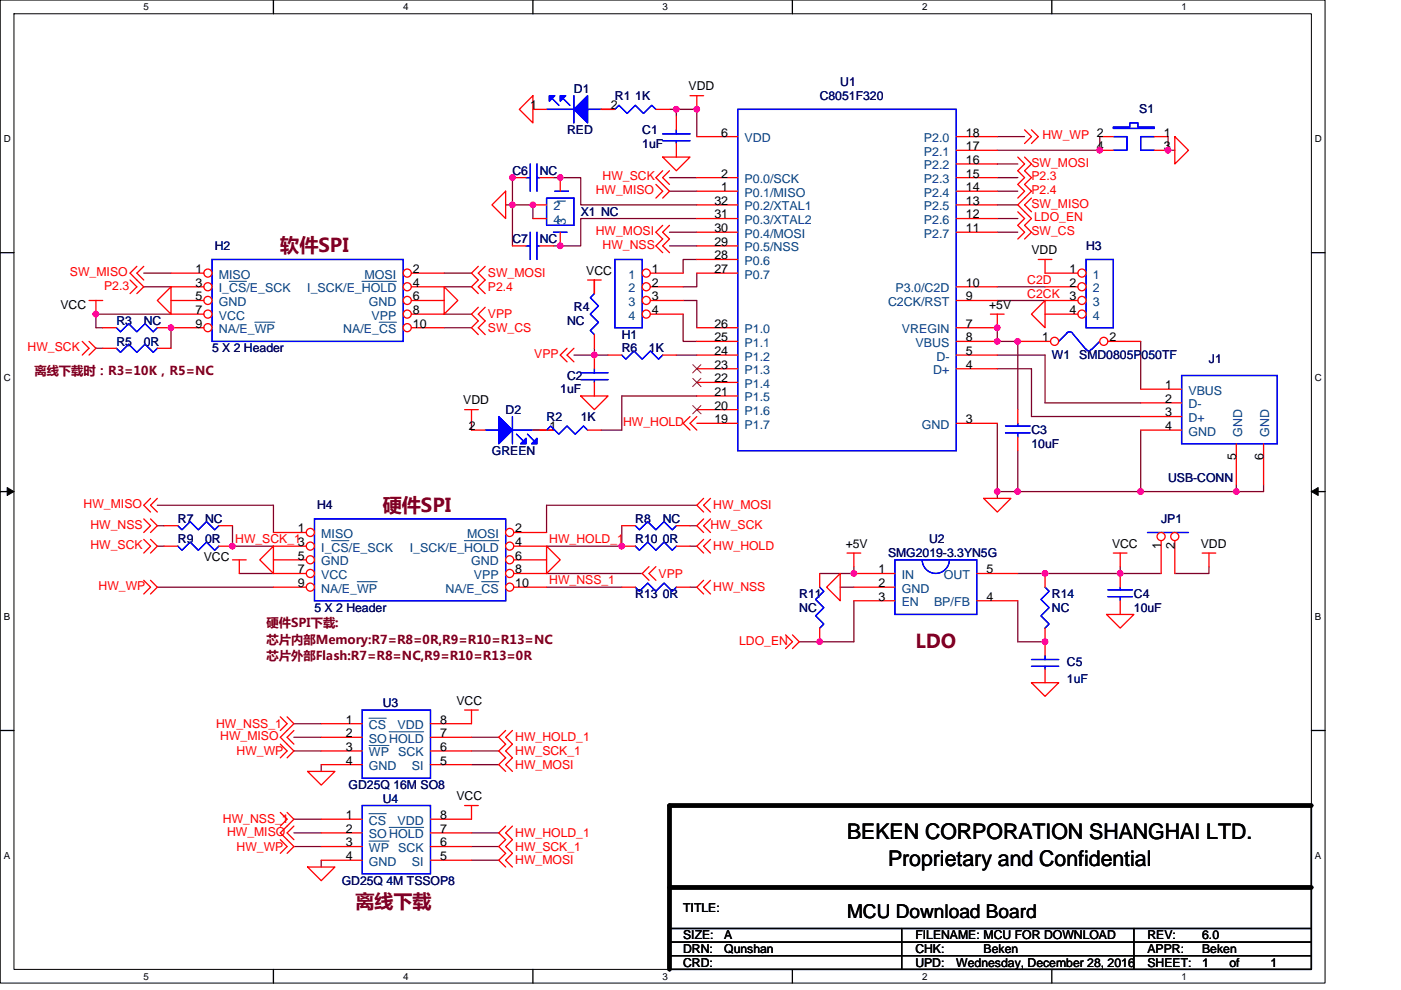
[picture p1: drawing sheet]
<svg xmlns="http://www.w3.org/2000/svg" width="297mm" height="210mm" viewBox="0 0 297 210" stroke-linecap="round" stroke-linejoin="round" font-family="sans-serif">
<path d="M.1 0h280.8v208.5h-280.8zM3 2.9h275v202.7h-275z" fill="none" stroke="#000" stroke-width=".21"/>
<g fill="#fff">
<path d="M30.5 .3h1.1v2.3h-1.1z"/>
<path d="M30.5 205.9h1.1v2.3h-1.1z"/>
</g>
<path d="M58 0v2.9M58 205.6v2.9" fill="none" stroke="#000" stroke-width=".28"/>
<g fill="#fff">
<path d="M85.5 .3h1.1v2.3h-1.1z"/>
<path d="M85.5 205.9h1.1v2.3h-1.1z"/>
</g>
<path d="M113 0v2.9M113 205.6v2.9" fill="none" stroke="#000" stroke-width=".28"/>
<g fill="#fff">
<path d="M140.5 .3h1.1v2.3h-1.1z"/>
<path d="M140.5 205.9h1.1v2.3h-1.1z"/>
</g>
<path d="M168 0v2.9M168 205.6v2.9" fill="none" stroke="#000" stroke-width=".28"/>
<g fill="#fff">
<path d="M195.5 .3h1.2v2.3h-1.2z"/>
<path d="M195.5 205.9h1.2v2.3h-1.2z"/>
</g>
<path d="M223 0v2.9M223 205.6v2.9" fill="none" stroke="#000" stroke-width=".28"/>
<g fill="#fff">
<path d="M250.5 .3h1.2v2.3h-1.2z"/>
<path d="M250.5 205.9h1.2v2.3h-1.2z"/>
<path d="M.8 28.3h1.5v2.3h-1.5z"/>
<path d="M278.8 28.3h1.5v2.3h-1.5z"/>
<path d="M.8 78.9h1.5v2.3h-1.5z"/>
<path d="M278.8 78.9h1.5v2.3h-1.5z"/>
</g>
<path d="M.1 53.6h2.9M278 53.6h2.9" fill="none" stroke="#000" stroke-width=".28"/>
<g fill="#fff">
<path d="M.8 129.6h1.4v2.3h-1.4z"/>
<path d="M278.8 129.6h1.4v2.3h-1.4z"/>
</g>
<path d="M.1 104.3h2.9M278 104.3h2.9" fill="none" stroke="#000" stroke-width=".28"/>
<path d="M1.5 103.4l1.5 .9-1.5 .8zM278 104.3l1.5-.9v1.7z" fill="#000" stroke="#000" stroke-width=".21"/>
<g fill="#fff">
<path d="M.8 180.3h1.4v2.3h-1.4z"/>
<path d="M278.8 180.3h1.4v2.3h-1.4z"/>
</g>
<path d="M.1 154.9h2.9M278 154.9h2.9M278 170.9v34.7h-136.1M141.9 196.9h136.1M141.9 199.8h136.1M191.2 196.9v8.7M240.4 196.9v8.7M141.9 202.7h136.1" fill="none" stroke="#000" stroke-width=".28"/>
<g fill="none" stroke="#800040" stroke-width=".28">
<path d="M108.6 37.7v5.8M117.3 37.7h5.8v5.8h24.6M127.5 23.2h2.9M141.9 37.7h5.8M141.9 23.2h1.5M143.4 23.2h4.3v5.8M143.4 23.2v1.4M211.5 37.7h4.3M211.5 29h5.7M211.5 34.8h4.3M233.2 29v2.9h-21.7M247.6 29v2.9h1.5"/>
<path d="M30.5 57.9h5.8M94.2 57.9h5.8M107.2 43.5h1.4M108.6 43.5h4.4v2.9M108.6 43.5v8.7M126 59.4v2.9M141.9 40.6h5.8M141.9 49.3h5.8M141.9 52.2h5.8M147.7 55h-2.9v2.9M147.7 46.4h-24.6v5.8h-5.8M147.7 57.9v2.9h-2.9"/>
<path d="M211.5 40.6h4.3M211.5 43.5h4.3M211.5 49.3h4.3M211.5 46.4h4.3M20.3 73.9h1.5M30.5 60.8h5.8M36.3 66.6h-16v2.9h1.5M36.3 69.5v4.4M94.2 66.6h5.8M94.2 69.5h5.8M94.2 60.8h5.8M121.7 75.3h4.3"/>
<path d="M126 75.3h2.9M126 73.9v1.4M143.4 75.3h4.3M144.8 63.7h2.9v5.8M144.8 66.6v5.8h2.9M211.5 75.3h10.1v10.1h20.2M211.5 60.8h10.1M211.5 63.7h10.1M211.5 69.5v2.9h4.3v14.5M211.5 78.2h7.2v10.1h23.1M241.8 72.4v10.1M100 89.8v1.4"/>
<path d="M113 91.2h4.3M147.7 84h-15.9v7.2h-4.3M211.5 89.8v14.5M215.8 95.6v8.7M241.8 91.2v13.1M33.4 107.2h24.6v5.7M33.4 111.5h1.4M33.4 115.8h1.4M49.3 111.5v4.3h8.7M131.8 111.5v4.3h-15.9M146.3 111.5h1.4M146.3 115.8h1.4"/>
<path d="M147.7 107.2h-31.8v5.7M211.5 104.3h4.3M211.5 104.3v1.4M215.8 104.3h26M241.8 104.3h20.3M262.1 102.8v1.5M267.9 102.8v1.5h-5.8M33.4 124.5h24.6M50.7 121.6h7.3M115.9 124.5h15.9M115.9 121.6h20.3M146.3 124.5h1.4"/>
<path d="M178.1 124.5h2.9M181 120.2v1.4h-7.2M181 127.4v8.7h-11.5M215.8 127.4v8.7h5.8M237.5 121.6h8.7M237.5 121.6h-21.7M237.5 120.2v1.4M256.3 120.2v1.4h-7.2M62.3 153.5h5.8M62.3 159.3h5.8M62.3 156.4h5.8M100 156.4h5.7"/>
<path d="M100 159.3h5.7M62.3 173.8h5.8M62.3 179.6h5.8M62.3 176.7h5.8M68.1 162.2v1.4M100 162.2h5.7M100 176.7h5.7M100 179.6h5.7M68.1 182.5v1.4M100 182.5h5.7"/>
</g>
<g fill="#f0f" stroke="#f0f" stroke-width=".28">
<circle cx="262.1" cy="104.3" r=".57"/>
<circle cx="211.4" cy="104.3" r=".57"/>
<circle cx="211.4" cy="72.4" r=".57"/>
<circle cx="211.4" cy="69.5" r=".57"/>
<circle cx="241.8" cy="104.3" r=".57"/>
<circle cx="215.8" cy="104.3" r=".57"/>
<circle cx="20.3" cy="66.6" r=".57"/>
<circle cx="221.6" cy="136.1" r=".57"/>
<circle cx="215.8" cy="72.4" r=".57"/>
<circle cx="147.7" cy="23.2" r=".57"/>
<circle cx="143.4" cy="23.2" r=".57"/>
<circle cx="221.6" cy="121.6" r=".57"/>
<circle cx="181" cy="121.6" r=".57"/>
<circle cx="173.8" cy="136.1" r=".57"/>
<circle cx="233.2" cy="31.9" r=".57"/>
<circle cx="247.6" cy="31.9" r=".57"/>
<circle cx="36.3" cy="69.5" r=".57"/>
<circle cx="49.3" cy="115.8" r=".57"/>
<circle cx="131.8" cy="115.8" r=".57"/>
<circle cx="118.8" cy="37.7" r=".57"/>
<circle cx="118.8" cy="52.1" r=".57"/>
<circle cx="113" cy="43.5" r=".57"/>
<circle cx="108.6" cy="43.5" r=".57"/>
<circle cx="108.6" cy="37.7" r=".57"/>
<circle cx="126" cy="75.3" r=".57"/>
<circle cx="237.5" cy="121.6" r=".57"/>
</g>
<g fill="none" stroke="#f00" stroke-width=".28">
<path d="M108.6 37.7h2.9M113 20.3v5.8l-2.9-2.9zM113 23.2h2.9M114.4 37.7h2.9M118.8 37.7v2.9M127.5 23.2h2.9M139.1 39.1l1.4 1.5-1.4 1.4M140.5 33.3h5.8l-2.9 2.9zM140.5 36.2l-1.4 1.5 2.8 2.9-1.4 1.4M141.9 36.2l-1.4 1.5 1.4 1.4M146.3 20.3h2.9M147.7 20.3v2.9"/>
<path d="M215.8 33.3l1.4 1.5-1.4 1.4 1.4 1.5-1.4 1.4 1.4 1.5-1.4 1.4M217.2 27.5l1.5 1.5-1.5 1.4M217.2 33.3l1.5 1.5-1.5 1.4 1.5 1.5-1.5 1.4 1.5 1.5-2.9 2.9 2.9 2.9-1.5 1.4 1.5 1.5-1.5 1.4M218.7 27.5l1.4 1.5-1.4 1.4M249.1 29l2.9 2.9-2.9 2.9zM27.6 59.4l1.4 1.4-1.4 1.5M29 56.5l-1.4 1.4 2.9 2.9-1.5 1.5M30.5 56.5l-1.5 1.4 1.5 1.5M101.4 56.5l-1.4 1.4 1.4 1.5-1.4 1.4 1.4 1.5M102.9 56.5l-1.5 1.4 1.5 1.5-1.5 1.4 1.5 1.5M107.2 40.6v5.8l-2.9-2.9zM108.6 52.2h2.9"/>
<path d="M113 43.5h2.9M113 46.4h2.9M114.4 52.2h2.9M118.8 49.3v2.9M124.6 59.4h2.9M126 59.4v2.9zM140.5 47.8l-1.4 1.5 1.4 1.4-1.4 1.5 1.4 1.4M141.9 47.8l-1.4 1.5 1.4 1.4-1.4 1.5 1.4 1.4M215.8 44.9l1.4 1.5-1.4 1.4 1.4 1.5-1.4 1.4M218.7 42l-1.5 1.5 1.5 1.4M220.1 55h2.9M221.6 55v2.9"/>
<path d="M17.4 72.4l1.5 1.5-1.5 1.4M18.9 72.4l1.4 1.5-1.4 1.4M18.9 63.7h2.9M20.3 63.7v2.9M21.8 69.5h2.9M21.8 73.9h2.9M33.4 69.5h2.9M33.4 73.9h2.9M36.3 60.8v5.8l-2.9-2.9zM94.2 60.8l2.9 2.9-2.9 2.9zM101.4 65.2l-1.4 1.4 1.4 1.5-1.4 1.4 1.4 1.5M102.9 65.2l-1.5 1.4 1.5 1.5-1.5 1.4 1.5 1.5"/>
<path d="M120.2 73.9l-1.4 1.4 1.4 1.5M121.7 73.9l-1.5 1.4 1.5 1.5M126 71v2.9M128.9 75.3h2.9M140.5 75.3h2.9M210 66.6h2.9M211.5 66.6v2.9M221.6 63.7v5.8l-2.9-2.9zM98.5 86.9h2.9M100 86.9v2.9M100 91.2h2.9M114.4 91.2h2.9"/>
<path d="M123.1 84h5.8l-2.9 2.9zM146.3 88.3l-1.5 1.5 1.5 1.4M147.7 88.3l-1.4 1.5 1.4 1.4M215.8 86.9v2.9M215.8 92.7v2.9M241.8 82.5h8.7M241.8 91.2h8.7M241.8 85.4h8.7M241.8 88.3h8.7M262.1 94.1v8.7M267.9 94.1v8.7M30.5 114.4l1.4 1.4-1.4 1.5"/>
<path d="M30.5 110.1l1.4 1.4-1.4 1.4M31.9 105.7l-1.4 1.5 1.4 1.4M31.9 114.4l1.5 1.4-1.5 1.5M31.9 110.1l1.5 1.4-1.5 1.4M33.4 105.7l-1.5 1.5 1.5 1.4M49.3 118.7h2.9M50.7 118.7v2.9M58 115.8v5.8l-2.9-2.9zM115.9 115.8l2.9 2.9-2.9 2.9zM149.2 114.4l-1.5 1.4 1.5 1.5M149.2 105.7l-1.5 1.5 1.5 1.4M149.2 110.1l-1.5 1.4 1.5 1.4"/>
<path d="M150.6 114.4l-1.4 1.4 1.4 1.5M150.6 105.7l-1.4 1.5 1.4 1.4M150.6 110.1l-1.4 1.4 1.4 1.4M179.6 117.3h2.9M181 117.3v2.9M208.6 105.7h5.7l-2.8 2.9zM236 117.3h2.9M237.5 117.3v2.9M254.9 117.3h2.9M256.3 117.3v2.9M30.5 123.1l1.4 1.4-1.4 1.5M31.9 123.1l1.5 1.4-1.5 1.5"/>
<path d="M131.8 124.5h2.9M137.6 120.2l-1.4 1.4 1.4 1.5M139.1 120.2l-1.5 1.4 1.5 1.5M143.4 124.5h2.9M149.2 123.1l-1.5 1.4 1.5 1.5M150.6 123.1l-1.4 1.4 1.4 1.5M166.6 134.7l1.4 1.4-1.4 1.5M168 134.7l1.5 1.4-1.5 1.5M178.1 121.6v5.8l-2.8-2.9zM221.6 121.6v2.9M221.6 133.2v2.9M234.6 130.3h5.8l-2.9 2.9z"/>
<path d="M59.4 152l1.5 1.5-1.5 1.4M59.4 157.8l1.5 1.5-1.5 1.4M60.9 152l1.4 1.5-2.9 2.9 2.9 2.9-1.4 1.4M62.3 154.9l-1.4 1.5 1.4 1.4M68.1 153.5h8.7M68.1 156.4h8.7M68.1 159.3h8.7M91.3 156.4h8.7M91.3 159.3h8.7M98.5 150.6h2.9M100 150.6v2.9h-8.7M107.2 154.9l-1.5 1.5 1.5 1.4-1.5 1.5 1.5 1.4-1.5 1.5 1.5 1.4"/>
<path d="M108.6 154.9l-1.4 1.5 1.4 1.4-1.4 1.5 1.4 1.4-1.4 1.5 1.4 1.4M218.7 144.8h5.8l-2.9 2.9zM59.4 172.3l1.5 1.5-1.5 1.4M59.4 178.1l1.5 1.5-1.5 1.4M60.9 172.3l1.4 1.5-2.9 2.9 2.9 2.9-1.4 1.4M62.3 175.2l-1.4 1.5 1.4 1.4M65.2 163.6h5.8l-2.9 2.9zM68.1 162.2h8.7M91.3 162.2h8.7M98.5 170.9h2.9M100 170.9v2.9M107.2 175.2l-1.5 1.5 1.5 1.4-1.5 1.5 1.5 1.4-1.5 1.5 1.5 1.4"/>
<path d="M108.6 175.2l-1.4 1.5 1.4 1.4-1.4 1.5 1.4 1.4-1.4 1.5 1.4 1.4M65.2 183.9h5.8l-2.9 2.9z"/>
</g>
<path d="M278 170.9h-136.1v34.7M141.9 188.2h136.1" fill="none" stroke="#000" stroke-width=".87"/>
<g fill="none" stroke="#00f" stroke-width=".28">
<path d="M111.5 37.7h.9M112.4 34.8v5.8M113.9 37.7h.5M113.9 34.8v5.8M115.9 23.2h5.8M117 20.9l1.5 1.4M119.4 20.9l1.4 1.4M121.7 20.3v5.8M124.6 23.2h2.9M111.5 52.2h.9M112.4 49.3v5.7M113.9 52.2h.5"/>
<path d="M113.9 49.3v5.7M115.9 42h5.8v5.8h-5.8zM117.3 49.3h2.9M117.6 40.6h2.9M130.4 55h5.8v14.5h-5.8zM24.7 69.5l.8 .9 1.8-1.8 1.7 1.8 1.8-1.8 1.7 1.8 .9-.9M24.7 73.9l.8 .8 1.8-1.7 1.7 1.7 1.8-1.7 1.7 1.7 .9-.8M126 62.3l-.8 .8 1.7 1.8-1.7 1.7 1.7 1.8-1.7 1.7 .8 .9M131.8 75.3l.9 .9 1.7-1.8 1.8 1.8 1.7-1.8 1.7 1.8 .9-.9M250.5 79.7h20.3v14.4h-20.3zM102.9 91.2h2.8M108.6 88.3v5.8"/>
<path d="M108.6 91.2h5.8M109.5 92.1l1.5 1.5M111.8 92.1l1.5 1.5M213.2 91.8h5.2M213.2 90.4h5.2M215.8 89.8v.6M215.8 91.8v.9M134.7 124.5l.9 .9 1.7-1.7 1.8 1.7 1.7-1.7 1.7 1.7 .9-.9M221.6 124.5l.8 .9-1.7 1.7 1.7 1.8-1.7 1.7 1.7 1.8-.8 .8M76.8 150.6h14.5v14.5h-14.5z"/>
</g>
<path d="M78.2 152.3h3.7M78.2 158.1h4.3M82.5 155.2h7.3" fill="none" stroke="#004080" stroke-width=".21"/>
<g fill="#00f" stroke="#00f" stroke-width=".28">
<path d="M124.6 20.3v5.8l-2.9-2.9z" fill-rule="evenodd"/>
<path d="M118.8 20.3h1.1l-1.1 1.2z" fill-rule="evenodd"/>
<path d="M116.5 20.3h1.1l-1.1 1.2z" fill-rule="evenodd"/>
<path d="M124.6 20.3v5.8l-2.9-2.9z" fill-rule="evenodd"/>
<path d="M118.8 20.3h1.1l-1.1 1.2z" fill-rule="evenodd"/>
<path d="M116.5 20.3h1.1l-1.1 1.2z" fill-rule="evenodd"/>
<path d="M105.7 88.3l2.9 2.9-2.9 2.9z" fill-rule="evenodd"/>
<path d="M111.5 93v1.1h-1.1z" fill-rule="evenodd"/>
<path d="M113.9 93v1.1h-1.2z" fill-rule="evenodd"/>
<path d="M105.7 88.3l2.9 2.9-2.9 2.9z" fill-rule="evenodd"/>
<path d="M111.5 93v1.1h-1.1z" fill-rule="evenodd"/>
<path d="M113.9 93v1.1h-1.2z" fill-rule="evenodd"/>
</g>
<circle cx="137" cy="57.9" r=".86" fill="#fff" stroke="#f00" stroke-width=".28"/>
<path d="M137.9 57.9h6.9" fill="none" stroke="#f00" stroke-width=".28"/>
<circle cx="137" cy="60.8" r=".86" fill="#fff" stroke="#f00" stroke-width=".28"/>
<path d="M137.9 60.8h6.9" fill="none" stroke="#f00" stroke-width=".28"/>
<circle cx="137" cy="63.7" r=".86" fill="#fff" stroke="#f00" stroke-width=".28"/>
<path d="M137.9 63.7h6.9" fill="none" stroke="#f00" stroke-width=".28"/>
<circle cx="137" cy="66.6" r=".86" fill="#fff" stroke="#f00" stroke-width=".28"/>
<path d="M137.9 66.6h6.9M173.8 121.6v2.9M173.8 133.2v2.9" fill="none" stroke="#f00" stroke-width=".28"/>
<path d="M66.7 110.1h40.5v17.3h-40.5zM173.8 124.5l.9 .9-1.8 1.7 1.8 1.8-1.8 1.7 1.8 1.8-.9 .8" fill="none" stroke="#00f" stroke-width=".28"/>
<circle cx="65.8" cy="112.9" r=".86" fill="#fff" stroke="#f00" stroke-width=".28"/>
<path d="M58 112.9h6.9" fill="none" stroke="#f00" stroke-width=".28"/>
<circle cx="108.1" cy="112.9" r=".86" fill="#fff" stroke="#f00" stroke-width=".28"/>
<path d="M108.9 112.9h7" fill="none" stroke="#f00" stroke-width=".28"/>
<circle cx="65.8" cy="115.8" r=".86" fill="#fff" stroke="#f00" stroke-width=".28"/>
<path d="M58 115.8h6.9" fill="none" stroke="#f00" stroke-width=".28"/>
<path d="M70.3 114.7h3.7" fill="none" stroke="#004080" stroke-width=".21"/>
<circle cx="108.1" cy="115.8" r=".86" fill="#fff" stroke="#f00" stroke-width=".28"/>
<path d="M108.9 115.8h7" fill="none" stroke="#f00" stroke-width=".28"/>
<path d="M98.4 114.7h7.4" fill="none" stroke="#004080" stroke-width=".21"/>
<circle cx="65.8" cy="118.7" r=".86" fill="#fff" stroke="#f00" stroke-width=".28"/>
<path d="M58 118.7h6.9" fill="none" stroke="#f00" stroke-width=".28"/>
<circle cx="108.1" cy="118.7" r=".86" fill="#fff" stroke="#f00" stroke-width=".28"/>
<path d="M108.9 118.7h7" fill="none" stroke="#f00" stroke-width=".28"/>
<circle cx="65.8" cy="121.6" r=".86" fill="#fff" stroke="#f00" stroke-width=".28"/>
<path d="M58 121.6h6.9" fill="none" stroke="#f00" stroke-width=".28"/>
<circle cx="108.1" cy="121.6" r=".86" fill="#fff" stroke="#f00" stroke-width=".28"/>
<path d="M108.9 121.6h7" fill="none" stroke="#f00" stroke-width=".28"/>
<circle cx="65.8" cy="124.5" r=".86" fill="#fff" stroke="#f00" stroke-width=".28"/>
<path d="M58 124.5h6.9" fill="none" stroke="#f00" stroke-width=".28"/>
<path d="M75.7 123.4h4.3" fill="none" stroke="#004080" stroke-width=".21"/>
<circle cx="108.1" cy="124.5" r=".86" fill="#fff" stroke="#f00" stroke-width=".28"/>
<path d="M108.9 124.5h7" fill="none" stroke="#f00" stroke-width=".28"/>
<path d="M102.1 123.4h3.7" fill="none" stroke="#004080" stroke-width=".21"/>
<path d="M45 55h40.5v17.4h-40.5z" fill="none" stroke="#00f" stroke-width=".28"/>
<circle cx="44.1" cy="57.9" r=".86" fill="#fff" stroke="#f00" stroke-width=".28"/>
<path d="M36.3 57.9h6.9" fill="none" stroke="#f00" stroke-width=".28"/>
<circle cx="86.3" cy="57.9" r=".86" fill="#fff" stroke="#f00" stroke-width=".28"/>
<path d="M87.2 57.9h7" fill="none" stroke="#f00" stroke-width=".28"/>
<circle cx="44.1" cy="60.8" r=".86" fill="#fff" stroke="#f00" stroke-width=".28"/>
<path d="M36.3 60.8h6.9" fill="none" stroke="#f00" stroke-width=".28"/>
<path d="M48.6 59.7h3.7" fill="none" stroke="#004080" stroke-width=".21"/>
<circle cx="86.3" cy="60.8" r=".86" fill="#fff" stroke="#f00" stroke-width=".28"/>
<path d="M87.2 60.8h7" fill="none" stroke="#f00" stroke-width=".28"/>
<path d="M76.7 59.7h7.3" fill="none" stroke="#004080" stroke-width=".21"/>
<circle cx="44.1" cy="63.7" r=".86" fill="#fff" stroke="#f00" stroke-width=".28"/>
<path d="M36.3 63.7h6.9" fill="none" stroke="#f00" stroke-width=".28"/>
<circle cx="86.3" cy="63.7" r=".86" fill="#fff" stroke="#f00" stroke-width=".28"/>
<path d="M87.2 63.7h7" fill="none" stroke="#f00" stroke-width=".28"/>
<circle cx="44.1" cy="66.6" r=".86" fill="#fff" stroke="#f00" stroke-width=".28"/>
<path d="M36.3 66.6h6.9" fill="none" stroke="#f00" stroke-width=".28"/>
<circle cx="86.3" cy="66.6" r=".86" fill="#fff" stroke="#f00" stroke-width=".28"/>
<path d="M87.2 66.6h7" fill="none" stroke="#f00" stroke-width=".28"/>
<circle cx="44.1" cy="69.5" r=".86" fill="#fff" stroke="#f00" stroke-width=".28"/>
<path d="M36.3 69.5h6.9" fill="none" stroke="#f00" stroke-width=".28"/>
<path d="M54 68.3h4.3" fill="none" stroke="#004080" stroke-width=".21"/>
<circle cx="86.3" cy="69.5" r=".86" fill="#fff" stroke="#f00" stroke-width=".28"/>
<path d="M127.5 23.2h2.9M139.1 23.2h2.8M87.2 69.5h7M181 121.6h8.7M181 127.4h8.7M181 124.5h8.7M207.1 121.6h8.7M207.1 127.4h8.7" fill="none" stroke="#f00" stroke-width=".28"/>
<path d="M80.4 68.3h3.6" fill="none" stroke="#004080" stroke-width=".21"/>
<path d="M130.4 23.2l.8-.9 1.8 1.8 1.7-1.8 1.7 1.8 1.8-1.8 .9 .9M230.3 55h5.7v14.5h-5.7zM189.7 118.7h17.4v11.6h-17.4zM195.5 118.7a2.89 2.89 0 0 0 2.9 2.9 2.89 2.89 0 0 0 2.9-2.9" fill="none" stroke="#00f" stroke-width=".28"/>
<circle cx="229.4" cy="57.9" r=".86" fill="#fff" stroke="#f00" stroke-width=".28"/>
<path d="M221.6 57.9h6.9" fill="none" stroke="#f00" stroke-width=".28"/>
<circle cx="229.4" cy="60.8" r=".86" fill="#fff" stroke="#f00" stroke-width=".28"/>
<path d="M221.6 60.8h6.9" fill="none" stroke="#f00" stroke-width=".28"/>
<circle cx="229.4" cy="63.7" r=".86" fill="#fff" stroke="#f00" stroke-width=".28"/>
<path d="M221.6 63.7h6.9" fill="none" stroke="#f00" stroke-width=".28"/>
<circle cx="229.4" cy="66.6" r=".86" fill="#fff" stroke="#f00" stroke-width=".28"/>
<g fill="none" stroke="#f00" stroke-width=".28">
<path d="M143.4 24.6v2.9M143.4 30.4v2.9M147.7 29h8.7M147.7 37.7h8.7M202.8 29h8.7M202.8 37.7h8.7M202.8 31.9h8.7M202.8 34.8h8.7M147.7 57.9h8.7M147.7 55h8.7M147.7 52.2h8.7M147.7 49.3h8.7"/>
<path d="M147.7 46.4h8.7M147.7 43.5h8.7M147.7 40.6h8.7M202.8 49.3h8.7M202.8 46.4h8.7M202.8 43.5h8.7M202.8 40.6h8.7M126 75.3v2.9M147.7 69.5h8.7M147.7 72.4h8.7M147.7 75.3h8.7M147.7 78.2h8.7"/>
<path d="M202.8 69.5h8.7M202.8 72.4h8.7M202.8 75.3h8.7M202.8 78.2h8.7M202.8 60.8h8.7M202.8 63.7h8.7M221.6 66.6h6.9M126 81.1v2.9M147.7 89.8h8.7M147.7 81.1h8.7M147.7 84h8.7M147.7 86.9h8.7"/>
<path d="M202.8 89.8h8.7"/>
</g>
<g fill="none" stroke="#00f" stroke-width=".28">
<path d="M140.5 28.4h5.8M140.5 29.8h5.8M143.4 27.5v.9M143.4 29.8v.6M156.4 23.2h46.4v72.4h-46.4zM123.1 79.1h5.8M126 78.2v.9M226.2 70.7l-1.7 1.7M227.4 70.7l2.9 3.4M227.4 70.6l-.6-.2-.6 .2M230.3 74.1a.57 .57 0 0 0 .5 .3 .57 .57 0 0 0 .5-.3M233.2 72.4l-1.8 1.7"/>
<path d="M123.1 80.5h5.8M126 80.5v.6"/>
</g>
<path d="M146.9 77.3l1.7 1.8M148.6 77.3l-1.7 1.8M146.9 80.2l1.7 1.8M146.9 86l1.7 1.8M148.6 80.2l-1.7 1.8M148.6 86l-1.7 1.8" fill="none" stroke="#804000" stroke-width=".21"/>
<circle cx="223.6" cy="72.4" r=".86" fill="#fff" stroke="#f00" stroke-width=".28"/>
<path d="M215.8 72.4h6.9" fill="none" stroke="#f00" stroke-width=".28"/>
<circle cx="234" cy="72.4" r=".86" fill="#fff" stroke="#f00" stroke-width=".28"/>
<path d="M233.2 29h2.8M233.2 31.9h2.8M244.7 29h2.9M244.7 31.9h2.9M234.9 72.4h6.9M34.8 115.8h2.9M46.4 115.8h2.9M131.8 115.8h2.9M143.4 115.8h2.9M237.5 121.6v2.9M237.5 127.4v2.9" fill="none" stroke="#f00" stroke-width=".28"/>
<path d="M236 26.9h3.5v-.8h1.8v.8h3.4v.3h-8.7zM236 29h2.9v2.9h-2.9M244.7 29h-2.9v2.9h2.9M37.7 115.8l.9 .9 1.7-1.7 1.8 1.7 1.7-1.7 1.7 1.7 .9-.9M134.7 115.8l.9 .9 1.7-1.7 1.8 1.7 1.7-1.7 1.7 1.7 .9-.9M243.3 112.9h8.7M234.9 126.6h5.2M234.9 125.1h5.2M237.5 124.5v.6M237.5 126.6v.8" fill="none" stroke="#00f" stroke-width=".28"/>
<circle cx="246.2" cy="113.8" r=".86" fill="#fff" stroke="#f00" stroke-width=".28"/>
<path d="M246.2 114.7v6.9" fill="none" stroke="#f00" stroke-width=".28"/>
<circle cx="249.1" cy="113.8" r=".86" fill="#fff" stroke="#f00" stroke-width=".28"/>
<g fill="none" stroke="#f00" stroke-width=".28">
<path d="M113 91.2h2.9M124.6 91.2h2.9M34.8 111.5h2.9M46.4 111.5h2.9M131.8 111.5h2.9M143.4 111.5h2.9M249.1 114.7v6.9M221.6 136.1v2.9M221.6 141.9v2.9M68.1 173.8h8.7M68.1 176.7h8.7M68.1 179.6h8.7"/>
<path d="M91.3 173.8h8.7M91.3 176.7h8.7M91.3 179.6h8.7M68.1 182.5h8.7M91.3 182.5h8.7"/>
</g>
<path d="M115.9 91.2l.9-.8 1.7 1.7 1.7-1.7 1.8 1.7 1.7-1.7 .9 .8M37.7 111.5l.9 .9 1.7-1.8 1.8 1.8 1.7-1.8 1.7 1.8 .9-.9M134.7 111.5l.9 .9 1.7-1.8 1.8 1.8 1.7-1.8 1.7 1.8 .9-.9M218.7 139.9h5.8M221.6 139v.9M218.7 141.3h5.8M221.6 141.3v.6M76.8 170.9h14.5v14.4h-14.5z" fill="none" stroke="#00f" stroke-width=".28"/>
<path d="M78.2 172.6h3.7M78.2 178.4h4.3M82.5 175.5h7.3" fill="none" stroke="#004080" stroke-width=".21"/>
<g fill="#f0f" stroke="#f0f" stroke-width=".28">
<circle cx="262.1" cy="104.3" r=".57"/>
<circle cx="211.4" cy="104.3" r=".57"/>
<circle cx="211.4" cy="72.4" r=".57"/>
<circle cx="211.4" cy="69.5" r=".57"/>
<circle cx="241.8" cy="104.3" r=".57"/>
<circle cx="215.8" cy="104.3" r=".57"/>
<circle cx="20.3" cy="66.6" r=".57"/>
<circle cx="221.6" cy="136.1" r=".57"/>
<circle cx="215.8" cy="72.4" r=".57"/>
<circle cx="147.7" cy="23.2" r=".57"/>
<circle cx="143.4" cy="23.2" r=".57"/>
<circle cx="221.6" cy="121.6" r=".57"/>
<circle cx="181" cy="121.6" r=".57"/>
<circle cx="173.8" cy="136.1" r=".57"/>
<circle cx="233.2" cy="31.9" r=".57"/>
<circle cx="247.6" cy="31.9" r=".57"/>
<circle cx="36.3" cy="69.5" r=".57"/>
<circle cx="49.3" cy="115.8" r=".57"/>
<circle cx="131.8" cy="115.8" r=".57"/>
<circle cx="118.8" cy="37.7" r=".57"/>
<circle cx="118.8" cy="52.1" r=".57"/>
<circle cx="113" cy="43.5" r=".57"/>
<circle cx="108.6" cy="43.5" r=".57"/>
<circle cx="108.6" cy="37.7" r=".57"/>
<circle cx="126" cy="75.3" r=".57"/>
<circle cx="237.5" cy="121.6" r=".57"/>
</g>
<g font-size="4.6">
<text x="179.6" y="177.9">BEKEN CORPORATION SHANGHAI LTD.</text>
<text x="188.3" y="183.7">Proprietary and Confidential</text>
</g>
<g font-size="4" fill="#800000">
<text x="59.4" y="53.5">软件SPI</text>
<text x="81.1" y="108.5">硬件SPI</text>
<text x="194.1" y="137.5">LDO</text>
<text x="75.3" y="192.5">离线下载</text>
</g>
<text font-size="4" x="179.6" y="194.8">MCU Download Board</text>
<g font-size="2.6">
<text x="112.4" y="23.2">1</text>
<text x="129.5" y="23.2">2</text>
<text x="146" y="19.2">VDD</text>
<text x="152.9" y="29">6</text>
<text x="204.8" y="29">18</text>
<text x="246.8" y="29">1</text>
<text x="204.8" y="31.9">17</text>
<text x="204.8" y="34.8">16</text>
<text x="232.6" y="31.9">4</text>
<text x="246.8" y="31.9">3</text>
<text x="152.9" y="40.5">1</text>
<text x="152.9" y="37.7">2</text>
<text x="204.8" y="37.7">15</text>
<text x="204.8" y="40.5">14</text>
<text x="151.5" y="46.3">31</text>
<text x="151.5" y="43.4">32</text>
<text x="204.8" y="43.4">13</text>
<text x="204.8" y="46.3">12</text>
<text x="151.5" y="52.1">29</text>
<text x="151.5" y="49.2">30</text>
<text x="204.8" y="49.2">11</text>
<text x="218.7" y="53.9">VDD</text>
<text x="41.5" y="57.9">1</text>
<text x="87.5" y="57.9">2</text>
<text x="124.3" y="58.2">VCC</text>
<text x="138.2" y="57.9">1</text>
<text x="151.5" y="57.9">27</text>
<text x="151.5" y="55">28</text>
<text x="226.8" y="57.9">1</text>
<text x="12.8" y="65.5">VCC</text>
<text x="41.5" y="63.7">5</text>
<text x="41.5" y="60.8">3</text>
<text x="87.5" y="60.8">4</text>
<text x="87.5" y="63.7">6</text>
<text x="138.2" y="60.8">2</text>
<text x="138.2" y="63.7">3</text>
<text x="204.8" y="63.7">9</text>
<text x="204.8" y="60.8">10</text>
<text x="209.7" y="65.5">+5V</text>
<text x="226.8" y="60.8">2</text>
<text x="226.8" y="63.7">3</text>
<text x="41.5" y="66.6">7</text>
<text x="41.5" y="69.5">9</text>
<text x="87.5" y="69.5">10</text>
<text x="87.5" y="66.6">8</text>
<text x="138.2" y="66.6">4</text>
<text x="151.5" y="69.5">26</text>
<text x="204.8" y="69.5">7</text>
<text x="226.8" y="66.6">4</text>
<text x="151.5" y="72.4">25</text>
<text x="151.5" y="75.3">24</text>
<text x="204.8" y="72.4">8</text>
<text x="204.8" y="75.3">5</text>
<text x="221" y="72.4">1</text>
<text x="235.2" y="72.4">2</text>
<text x="151.5" y="78.2">23</text>
<text x="151.5" y="81.1">22</text>
<text x="151.5" y="84">21</text>
<text x="204.8" y="78.2">4</text>
<text x="247" y="82.5">1</text>
<text x="98.2" y="85.7">VDD</text>
<text x="151.5" y="86.9">20</text>
<text x="151.5" y="89.8">19</text>
<text x="204.8" y="89.8">3</text>
<text x="247" y="85.4">2</text>
<text x="247" y="88.3">3</text>
<text x="99.4" y="91.2">2</text>
<text x="116.5" y="91.2">1</text>
<text x="247" y="91.2">4</text>
<text x="262.1" y="97.6" transform="rotate(-90 262.1 97.6)">5</text>
<text x="267.9" y="97.6" transform="rotate(-90 267.9 97.6)">6</text>
<text x="63.2" y="112.9">1</text>
<text x="109.2" y="112.9">2</text>
<text x="43.2" y="119">VCC</text>
<text x="63.2" y="118.7">5</text>
<text x="109.2" y="115.8">4</text>
<text x="109.2" y="118.7">6</text>
<text x="179.3" y="116.1">+5V</text>
<text x="235.8" y="116.1">VCC</text>
<text x="246.2" y="116.4" transform="rotate(-90 246.2 116.4)">1</text>
<text x="249.1" y="116.4" transform="rotate(-90 249.1 116.4)">2</text>
<text x="254.6" y="116.1">VDD</text>
<text x="63.2" y="121.6">7</text>
<text x="63.2" y="124.5">9</text>
<text x="109.2" y="121.6">8</text>
<text x="109.2" y="124.5">10</text>
<text x="186.2" y="121.6">1</text>
<text x="186.2" y="124.5">2</text>
<text x="209.1" y="121.6">5</text>
<text x="186.2" y="127.4">3</text>
<text x="209.1" y="127.4">4</text>
<text x="96.8" y="149.5">VCC</text>
<text x="73.3" y="153.5">1</text>
<text x="93.3" y="153.5">8</text>
<text x="73.3" y="156.4">2</text>
<text x="73.3" y="159.3">3</text>
<text x="93.3" y="159.3">6</text>
<text x="93.3" y="156.4">7</text>
<text x="73.3" y="162.2">4</text>
<text x="93.3" y="162.2">5</text>
<text x="73.3" y="173.7">1</text>
<text x="93.3" y="173.7">8</text>
<text x="96.8" y="169.7">VCC</text>
<text x="73.3" y="176.6">2</text>
<text x="73.3" y="179.5">3</text>
<text x="93.3" y="179.5">6</text>
<text x="93.3" y="176.6">7</text>
<text x="73.3" y="182.4">4</text>
<text x="93.3" y="182.4">5</text>
<text x="144.8" y="193.5">TITLE:</text>
<text x="144.8" y="199.3">SIZE:</text>
<text x="144.8" y="202.1">DRN:</text>
<text x="153.5" y="202.1">Qunshan</text>
<text x="153.5" y="199.3">A</text>
<text x="194.1" y="202.1">CHK:</text>
<text x="194.1" y="199.3">FILENAME: MCU FOR DOWNLOAD</text>
<text x="208.6" y="202.1">Beken</text>
<text x="243.3" y="202.1">APPR:</text>
<text x="243.3" y="199.3">REV:</text>
<text x="254.9" y="199.3">6.0</text>
<text x="254.9" y="202.1">Beken</text>
<text x="144.8" y="205">CRD:</text>
<text x="194.1" y="205">UPD:</text>
<text x="202.8" y="205">Wednesday, December 28, 2016</text>
<text x="243.3" y="205">SHEET:</text>
<text x="254.9" y="205">1</text>
<text x="260.7" y="205">of</text>
<text x="269.4" y="205">1</text>
</g>
<g font-size="2.6" fill="#000080">
<text x="121.7" y="19.7">D1</text>
<text x="130.4" y="21.2">R1 1K</text>
<text x="173.8" y="21.2">C8051F320</text>
<text x="178.1" y="18.3">U1</text>
<text x="120.2" y="28.4">RED</text>
<text x="136.2" y="28.4">C1</text>
<text x="241.6" y="24.1">S1</text>
<text x="136.2" y="31.3">1uF</text>
<text x="108.6" y="37.1">C6</text>
<text x="114.4" y="37.1">NC</text>
<text x="123.1" y="45.8">X1 NC</text>
<text x="45.5" y="53">H2</text>
<text x="108.6" y="51.6">C7</text>
<text x="114.4" y="51.6">NC</text>
<text x="230.3" y="53">H3</text>
<text x="24.7" y="69">R3</text>
<text x="30.5" y="69">NC</text>
<text x="120.2" y="69">NC</text>
<text x="121.7" y="66.1">R4</text>
<text x="131.8" y="71.8">H1</text>
<text x="24.7" y="73.3">R5</text>
<text x="30.5" y="73.3">0R</text>
<text x="45" y="74.7">5 X 2 Header</text>
<text x="131.8" y="74.7">R6</text>
<text x="137.6" y="74.7">1K</text>
<text x="223" y="76.2">W1</text>
<text x="228.8" y="76.2">SMD0805P050TF</text>
<text x="256.3" y="77.1">J1</text>
<text x="118.8" y="83.4">1uF</text>
<text x="120.2" y="80.5">C2</text>
<text x="107.2" y="87.8">D2</text>
<text x="115.9" y="89.2">R2</text>
<text x="123.1" y="89.2">1K</text>
<text x="218.7" y="92.1">C3</text>
<text x="218.7" y="95">10uF</text>
<text x="104.3" y="96.5">GREEN</text>
<text x="247.6" y="102.3">USB-CONN</text>
<text x="37.7" y="110.9">R7</text>
<text x="43.5" y="110.9">NC</text>
<text x="67.2" y="108">H4</text>
<text x="134.7" y="110.9">R8</text>
<text x="140.5" y="110.9">NC</text>
<text x="246.2" y="110.9">JP1</text>
<text x="37.7" y="115.3">R9</text>
<text x="43.5" y="115.3">0R</text>
<text x="134.7" y="115.3">R10 0R</text>
<text x="188.3" y="118.2">SMG2019-3.3YN5G</text>
<text x="197" y="115.3">U2</text>
<text x="66.7" y="129.8">5 X 2 Header</text>
<text x="134.7" y="126.9">R13 0R</text>
<text x="169.5" y="126.9">R11</text>
<text x="169.5" y="129.8">NC</text>
<text x="223" y="126.9">R14</text>
<text x="223" y="129.8">NC</text>
<text x="240.4" y="126.9">C4</text>
<text x="240.4" y="129.8">10uF</text>
<text x="226.2" y="141.4">C5</text>
<text x="226.2" y="144.8">1uF</text>
<text x="81.1" y="150">U3</text>
<text x="73.9" y="167.4">GD25Q 16M SO8</text>
<text x="81.1" y="170.3">U4</text>
<text x="72.5" y="187.7">GD25Q 4M TSSOP8</text>
</g>
<g font-size="2.6" fill="#f00">
<text x="221" y="29.6">HW_WP 2</text>
<text x="218.7" y="35.4">SW_MOSI</text>
<text x="126.3" y="41.1">HW_MISO</text>
<text x="127.8" y="38.3">HW_SCK</text>
<text x="218.7" y="38.3">P2.3</text>
<text x="218.7" y="41.1">P2.4</text>
<text x="218.7" y="44">SW_MISO</text>
<text x="219.3" y="46.9">LDO_EN</text>
<text x="126.3" y="49.8">HW_MOSI</text>
<text x="127.8" y="52.7">HW_NSS</text>
<text x="218.7" y="49.8">SW_CS</text>
<text x="14.8" y="58.5">SW_MISO</text>
<text x="103.4" y="58.8">SW_MOSI</text>
<text x="22.1" y="61.4">P2.3</text>
<text x="103.4" y="61.7">P2.4</text>
<text x="217.8" y="60.3">C2D</text>
<text x="217.8" y="63.2">C2CK</text>
<text x="103.4" y="67.5">VPP</text>
<text x="103.4" y="70.4">SW_CS</text>
<text x="5.9" y="74.5">HW_SCK</text>
<text x="113.3" y="75.9">VPP</text>
<text x="132.1" y="90.4">HW_HOLD</text>
<text x="17.7" y="107.8">HW_MISO</text>
<text x="19.2" y="112.1">HW_NSS</text>
<text x="150.6" y="112.1">HW_SCK</text>
<text x="151.2" y="108">HW_MOSI</text>
<text x="19.2" y="116.4">HW_SCK</text>
<text x="49.9" y="115.3">HW_SCK_13</text>
<text x="116.5" y="115.3">HW_HOLD_1</text>
<text x="151.2" y="116.7">HW_HOLD</text>
<text x="20.9" y="125.1">HW_WP</text>
<text x="116.5" y="124">HW_NSS_1</text>
<text x="139.6" y="122.5">VPP</text>
<text x="151.2" y="125.4">HW_NSS</text>
<text x="156.7" y="136.7">LDO_EN</text>
<text x="45.8" y="154.4">HW_NSS_1</text>
<text x="46.7" y="157">HW_MISO</text>
<text x="50.2" y="160.2">HW_WP</text>
<text x="109.2" y="157.3">HW_HOLD_1</text>
<text x="109.2" y="160.2">HW_SCK_1</text>
<text x="109.2" y="163.1">HW_MOSI</text>
<text x="47.3" y="174.6">HW_NSS_1</text>
<text x="48.1" y="177.2">HW_MISO</text>
<text x="109.2" y="177.5">HW_HOLD_1</text>
<text x="50.2" y="180.4">HW_WP</text>
<text x="109.2" y="180.4">HW_SCK_1</text>
<text x="109.2" y="183.3">HW_MOSI</text>
</g>
<g font-size="2.6" fill="#004080">
<text x="157.9" y="30.1">VDD</text>
<text x="195.9" y="30.1">P2.0</text>
<text x="195.9" y="33">P2.1</text>
<text x="195.9" y="35.9">P2.2</text>
<text x="157.9" y="41.7">P0.1/MISO</text>
<text x="157.9" y="38.8">P0.0/SCK</text>
<text x="195.9" y="38.8">P2.3</text>
<text x="195.9" y="41.7">P2.4</text>
<text x="117.3" y="44.6">2</text>
<text x="117.3" y="47.5">4</text>
<text x="120" y="47.8" transform="rotate(-90 120 47.8)">3</text>
<text x="120" y="43.5" transform="rotate(-90 120 43.5)">1</text>
<text x="157.9" y="47.5">P0.3/XTAL2</text>
<text x="157.9" y="44.6">P0.2/XTAL1</text>
<text x="195.9" y="44.6">P2.5</text>
<text x="195.9" y="47.5">P2.6</text>
<text x="157.9" y="53.3">P0.5/NSS</text>
<text x="157.9" y="50.4">P0.4/MOSI</text>
<text x="195.9" y="50.4">P2.7</text>
<text x="46.4" y="59.1">MISO</text>
<text x="77.3" y="59.1">MOSI</text>
<text x="133.3" y="59.1">1</text>
<text x="157.9" y="59.1">P0.7</text>
<text x="157.9" y="56.2">P0.6</text>
<text x="231.7" y="59.1">1</text>
<text x="46.4" y="62">I_CS/E_SCK</text>
<text x="46.4" y="64.9">GND</text>
<text x="65.1" y="62">I_SCK/E_HOLD</text>
<text x="78.2" y="64.9">GND</text>
<text x="133.3" y="62">2</text>
<text x="133.3" y="64.9">3</text>
<text x="188.3" y="64.9">C2CK/RST</text>
<text x="189.9" y="62">P3.0/C2D</text>
<text x="231.7" y="62">2</text>
<text x="231.7" y="64.9">3</text>
<text x="46.4" y="67.8">VCC</text>
<text x="46.4" y="70.7">NA/E_WP</text>
<text x="72.8" y="70.7">NA/E_CS</text>
<text x="78.8" y="67.8">VPP</text>
<text x="133.3" y="67.8">4</text>
<text x="157.9" y="70.7">P1.0</text>
<text x="191.2" y="70.7">VREGIN</text>
<text x="231.7" y="67.8">4</text>
<text x="157.9" y="73.6">P1.1</text>
<text x="157.9" y="76.5">P1.2</text>
<text x="194.1" y="73.6">VBUS</text>
<text x="198.5" y="76.5">D-</text>
<text x="157.9" y="79.4">P1.3</text>
<text x="157.9" y="82.3">P1.4</text>
<text x="197.9" y="79.4">D+</text>
<text x="252" y="83.7">VBUS</text>
<text x="157.9" y="85.2">P1.5</text>
<text x="157.9" y="88.1">P1.6</text>
<text x="252" y="86.6">D-</text>
<text x="252" y="89.5">D+</text>
<text x="157.9" y="91">P1.7</text>
<text x="195.4" y="91">GND</text>
<text x="252" y="92.4">GND</text>
<text x="263.3" y="92.7" transform="rotate(-90 263.3 92.7)">GND</text>
<text x="269.1" y="92.7" transform="rotate(-90 269.1 92.7)">GND</text>
<text x="68.1" y="114.1">MISO</text>
<text x="68.1" y="117">I_CS/E_SCK</text>
<text x="68.1" y="119.9">GND</text>
<text x="86.9" y="117">I_SCK/E_HOLD</text>
<text x="99" y="114.1">MOSI</text>
<text x="99.9" y="119.9">GND</text>
<text x="68.1" y="122.8">VCC</text>
<text x="68.1" y="125.7">NA/E_WP</text>
<text x="94.5" y="125.7">NA/E_CS</text>
<text x="100.5" y="122.8">VPP</text>
<text x="191.2" y="122.8">IN</text>
<text x="191.2" y="125.7">GND</text>
<text x="200.1" y="122.8">OUT</text>
<text x="191.2" y="128.6">EN</text>
<text x="198" y="128.6">BP/FB</text>
<text x="78.2" y="154.7">CS</text>
<text x="84.3" y="154.7">VDD</text>
<text x="78.2" y="157.5">SO HOLD</text>
<text x="78.2" y="160.4">WP</text>
<text x="84.4" y="160.4">SCK</text>
<text x="78.2" y="163.3">GND</text>
<text x="87.3" y="163.3">SI</text>
<text x="78.2" y="174.9">CS</text>
<text x="78.2" y="177.8">SO HOLD</text>
<text x="84.3" y="174.9">VDD</text>
<text x="78.2" y="180.7">WP</text>
<text x="78.2" y="183.6">GND</text>
<text x="84.4" y="180.7">SCK</text>
<text x="87.3" y="183.6">SI</text>
</g>
<g font-size="2.6" fill="#800000">
<text x="7.3" y="79.5">离线下载时：R3=10K，R5=NC</text>
<text x="56.5" y="133.1">硬件SPI下载:</text>
<text x="56.5" y="136.5">芯片内部Memory:R7=R8=0R,R9=R10=R13=NC</text>
<text x="56.5" y="139.9">芯片外部Flash:R7=R8=NC,R9=R10=R13=0R</text>
</g>
<g font-size="2.1">
<text x="30.5" y="2.2">5</text>
<text x="85.5" y="2.2">4</text>
<text x="140.5" y="2.2">3</text>
<text x="195.5" y="2.2">2</text>
<text x="250.5" y="2.2">1</text>
<text x=".8" y="30.1">D</text>
<text x="278.8" y="30.1">D</text>
<text x=".8" y="80.8">C</text>
<text x="278.8" y="80.8">C</text>
<text x=".8" y="131.4">B</text>
<text x="278.8" y="131.4">B</text>
<text x=".8" y="182.1">A</text>
<text x="278.8" y="182.1">A</text>
<text x="30.5" y="207.8">5</text>
<text x="85.5" y="207.8">4</text>
<text x="140.5" y="207.8">3</text>
<text x="195.5" y="207.8">2</text>
<text x="250.5" y="207.8">1</text>
</g>
</svg>
